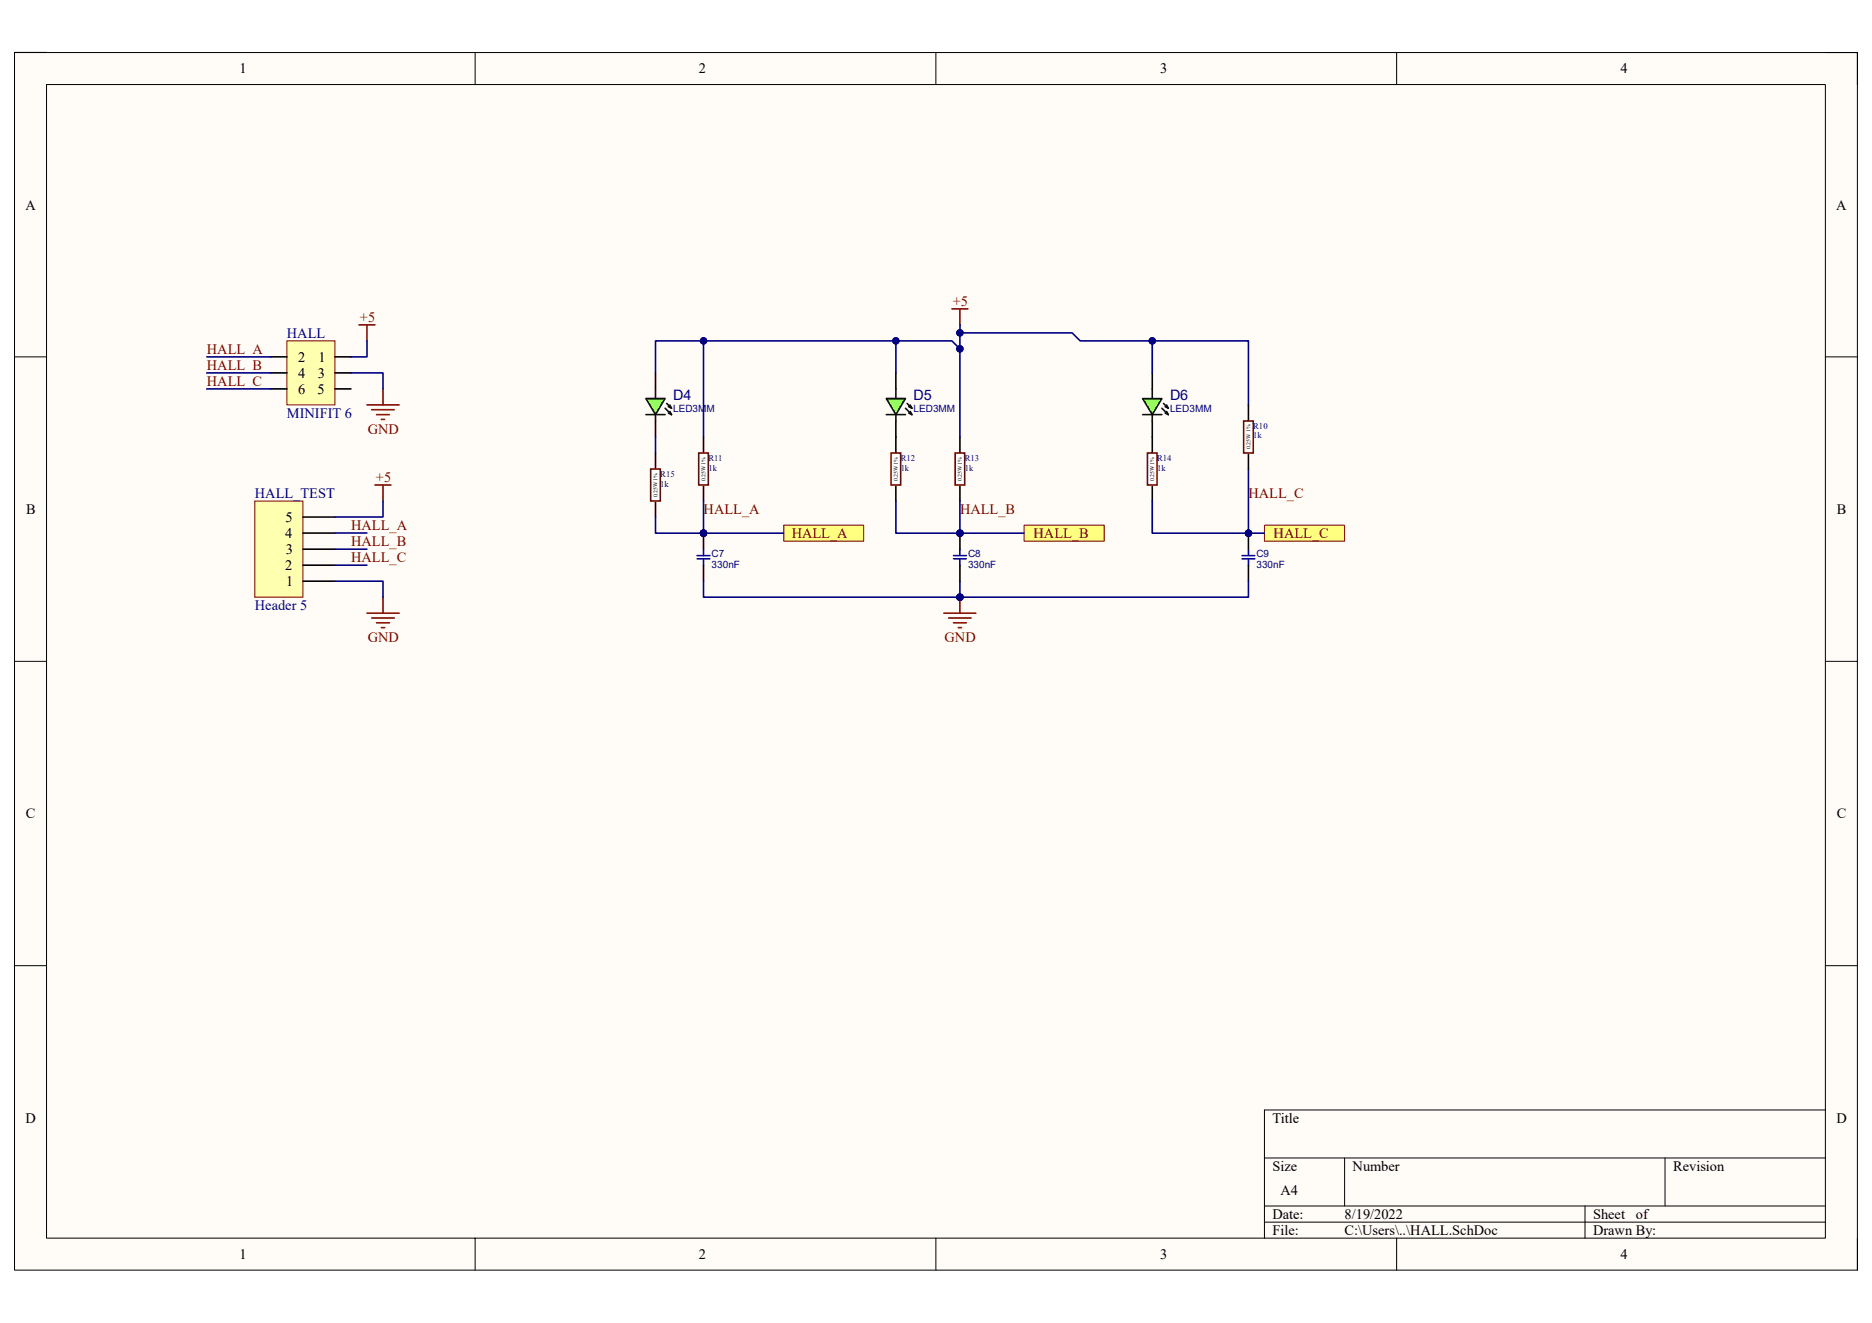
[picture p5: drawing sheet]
<svg xmlns="http://www.w3.org/2000/svg" width="297mm" height="210mm" viewBox="0 0 297 210" stroke-linecap="round" stroke-linejoin="round" font-family="sans-serif">
<path d="M2.3 8.3h292.4v193.3h-292.4z" fill="#fffcf8"/>
<path d="M2.3 8.3h292.4v193.3h-292.4z" fill="none" stroke="#000" stroke-width=".16"/>
<path d="M7.4 13.4h282.2v183.1h-282.2z" fill="#fffcf8"/>
<g fill="none" stroke="#000" stroke-width=".16">
<path d="M2.3 8.3h5.1M7.4 13.4h282.2v183.1h-282.2zM75.4 8.3v5.1M148.5 8.3v5.1M221.6 8.3v5.1M289.6 8.3h5.1v5.1M2.3 56.6h5.1M289.6 56.6h5.1M2.3 105h5.1M289.6 105h5.1M2.3 153.3h5.1M289.6 153.3h5.1"/>
<path d="M289.6 176.2h-89v20.3M75.4 196.5v5.1M148.5 196.5v5.1M200.6 183.8h89M200.6 191.4h89M200.6 194h89M213.4 183.8v7.6M221.6 196.5v5.1M251.5 191.4v5.1M264.2 183.8v7.6M294.7 196.5v5.1"/>
</g>
<path d="M57 51.6h2.5M58.2 51.6v2.5M58.2 64.3h5.1M59 65h3.5M59.8 65.8h2M60.5 66.6h.5M60.8 61.7v2.6" fill="none" stroke="#800000" stroke-width=".25"/>
<path d="M111.6 69.4v2.5M111.6 77v2.5" fill="none" stroke="#000" stroke-width=".25"/>
<path d="M110.9 71.9h1.5v5.1h-1.5z" fill="#fff"/>
<path d="M110.9 71.9h1.5v5.1h-1.5z" fill="none" stroke="#5b0f00" stroke-width=".25"/>
<path d="M152.3 69.4v2.5M152.3 77v2.5" fill="none" stroke="#000" stroke-width=".25"/>
<path d="M151.6 71.9h1.5v5.1h-1.5z" fill="#fff"/>
<path d="M151.6 71.9h1.5v5.1h-1.5z" fill="none" stroke="#5b0f00" stroke-width=".25"/>
<path d="M200.6 83.4h12.8v2.5h-12.8z" fill="#ffff80"/>
<path d="M200.6 83.4h12.8v2.5h-12.8z" fill="none" stroke="#800000" stroke-width=".16"/>
<path d="M162.5 83.4h12.7v2.5h-12.7z" fill="#ffff80"/>
<path d="M162.5 83.4h12.7v2.5h-12.7z" fill="none" stroke="#800000" stroke-width=".16"/>
<path d="M124.4 83.4h12.7v2.5h-12.7z" fill="#ffff80"/>
<path d="M124.4 83.4h12.7v2.5h-12.7z" fill="none" stroke="#800000" stroke-width=".16"/>
<circle cx="111.6" cy="84.6" r=".51" fill="#000080"/>
<circle cx="111.6" cy="84.6" r=".51" fill="none" stroke="#000080" stroke-width=".16"/>
<path d="M110.6 88.7h2M110.6 88.2h2M111.6 87.2v1M111.6 88.7v1" fill="none" stroke="#00f" stroke-width=".25"/>
<path d="M111.6 84.6v2.6M111.6 89.7v2.5" fill="none" stroke="#000" stroke-width=".25"/>
<circle cx="111.6" cy="84.6" r=".51" fill="#000080"/>
<circle cx="111.6" cy="84.6" r=".51" fill="none" stroke="#000080" stroke-width=".16"/>
<circle cx="152.3" cy="84.6" r=".51" fill="#000080"/>
<circle cx="152.3" cy="84.6" r=".51" fill="none" stroke="#000080" stroke-width=".16"/>
<path d="M151.3 88.7h2M151.3 88.2h2M152.3 87.2v1M152.3 88.7v1" fill="none" stroke="#00f" stroke-width=".25"/>
<path d="M152.3 84.6v2.6M152.3 89.7v2.5" fill="none" stroke="#000" stroke-width=".25"/>
<circle cx="152.3" cy="84.6" r=".51" fill="#000080"/>
<circle cx="152.3" cy="84.6" r=".51" fill="none" stroke="#000080" stroke-width=".16"/>
<circle cx="198.1" cy="84.6" r=".51" fill="#000080"/>
<circle cx="198.1" cy="84.6" r=".51" fill="none" stroke="#000080" stroke-width=".16"/>
<path d="M197.1 88.7h2M197.1 88.2h2M198.1 87.2v1M198.1 88.7v1" fill="none" stroke="#00f" stroke-width=".25"/>
<path d="M198.1 84.6v2.6M198.1 89.7v2.5" fill="none" stroke="#000" stroke-width=".25"/>
<circle cx="198.1" cy="84.6" r=".51" fill="#000080"/>
<circle cx="198.1" cy="84.6" r=".51" fill="none" stroke="#000080" stroke-width=".16"/>
<path d="M149.8 97.3h5.1M150.5 98.1h3.6M151.3 98.8h2M152.1 99.6h.5M152.3 94.8v2.5" fill="none" stroke="#800000" stroke-width=".25"/>
<circle cx="152.3" cy="94.8" r=".51" fill="#000080"/>
<circle cx="152.3" cy="94.8" r=".51" fill="none" stroke="#000080" stroke-width=".16"/>
<path d="M45.5 54.1h7.6v10.2h-7.6z" fill="#ffffb0"/>
<path d="M45.5 54.1h7.6v10.2h-7.6z" fill="none" stroke="#800000" stroke-width=".16"/>
<path d="M43 56.6h2.5M43 59.2h2.5M53.1 56.6h2.6M53.1 59.2h2.6M43 61.7h2.5M53.1 61.7h2.6" fill="none" stroke="#000" stroke-width=".25"/>
<path d="M40.4 79.5h7.7v15.3h-7.7z" fill="#ffffb0"/>
<path d="M40.4 79.5h7.7v15.3h-7.7z" fill="none" stroke="#800000" stroke-width=".16"/>
<path d="M104 59.2v2.5M104 66.8v2.6M48.1 92.2h5M48.1 89.7h5M48.1 87.2h5M48.1 84.6h5M48.1 82.1h5" fill="none" stroke="#000" stroke-width=".25"/>
<path d="M151 49h2.6M152.3 49v2.6M59.5 77h2.5M60.8 77v2.5M58.2 97.3h5.1M59 98.1h3.6M59.8 98.8h2M60.5 99.6h.5M60.8 94.8v2.5" fill="none" stroke="#800000" stroke-width=".25"/>
<path d="M102.5 65.8h3M104 61.7v1.5M104 65.8v1M105.5 64.8l1 1M105.8 64l.7 .8M106 64.5l.5 .3M106 65.6l.5 .2M106.3 64.3l.2 .5M106.3 65.3l.2 .5" fill="none" stroke="#101010" stroke-width=".25"/>
<path d="M102.5 63.2h3l-1.5 2.6z" fill="#65ff33"/>
<path d="M102.5 63.2h3l-1.5 2.6z" fill="none" stroke="#101010" stroke-width=".25"/>
<path d="M104 71.9v2.5M104 79.5v2.6" fill="none" stroke="#000" stroke-width=".25"/>
<path d="M103.2 74.4h1.6v5.1h-1.6z" fill="#fff"/>
<path d="M103.2 74.4h1.6v5.1h-1.6z" fill="none" stroke="#5b0f00" stroke-width=".25"/>
<path d="M142.2 69.4v2.5M142.2 77v2.5" fill="none" stroke="#000" stroke-width=".25"/>
<path d="M141.4 71.9h1.5v5.1h-1.5z" fill="#fff"/>
<path d="M141.4 71.9h1.5v5.1h-1.5z" fill="none" stroke="#5b0f00" stroke-width=".25"/>
<path d="M142.2 59.2v2.5M142.2 66.8v2.6" fill="none" stroke="#000" stroke-width=".25"/>
<path d="M140.6 65.8h3.1M142.2 61.7v1.5M142.2 65.8v1M143.7 64.8l1 1M143.9 64l.8 .8M144.2 64.5l.5 .3M144.2 65.6l.5 .2M144.4 64.3l.3 .5M144.4 65.3l.3 .5" fill="none" stroke="#101010" stroke-width=".25"/>
<path d="M140.6 63.2h3.1l-1.5 2.6z" fill="#65ff33"/>
<path d="M140.6 63.2h3.1l-1.5 2.6z" fill="none" stroke="#101010" stroke-width=".25"/>
<path d="M182.8 69.4v2.5M182.8 77v2.5" fill="none" stroke="#000" stroke-width=".25"/>
<path d="M182.1 71.9h1.5v5.1h-1.5z" fill="#fff"/>
<path d="M182.1 71.9h1.5v5.1h-1.5z" fill="none" stroke="#5b0f00" stroke-width=".25"/>
<path d="M182.8 59.2v2.5M182.8 66.8v2.6" fill="none" stroke="#000" stroke-width=".25"/>
<path d="M181.3 65.8h3.1M182.8 61.7v1.6M182.8 65.8v1M184.4 64.8l1 1M184.6 64l.8 .8M184.9 64.5l.5 .3M184.9 65.6l.5 .2M185.1 64.3l.3 .5M185.1 65.3l.3 .5" fill="none" stroke="#101010" stroke-width=".25"/>
<path d="M181.3 63.3h3.1l-1.6 2.5z" fill="#65ff33"/>
<path d="M181.3 63.3h3.1l-1.6 2.5z" fill="none" stroke="#101010" stroke-width=".25"/>
<path d="M182.8 54.1v5.1" fill="none" stroke="#000080" stroke-width=".25"/>
<circle cx="182.8" cy="54.1" r=".51" fill="#000080"/>
<circle cx="182.8" cy="54.1" r=".51" fill="none" stroke="#000080" stroke-width=".16"/>
<path d="M32.8 59.2h10.2M32.8 56.6h10.2M55.7 59.2h5.1v2.5M58.2 54.1v2.5h-2.5M32.8 61.7h10.2M60.8 79.5v2.6h-7.7M53.1 89.7h5.1M53.1 87.2h5.1M53.1 84.6h5.1M53.1 92.2h7.7v2.6M104 82.1v2.5h7.6" fill="none" stroke="#000080" stroke-width=".25"/>
<circle cx="111.6" cy="84.6" r=".51" fill="#000080"/>
<circle cx="111.6" cy="84.6" r=".51" fill="none" stroke="#000080" stroke-width=".16"/>
<path d="M111.6 54.1h-7.6v5.1" fill="none" stroke="#000080" stroke-width=".25"/>
<circle cx="111.6" cy="54.1" r=".51" fill="#000080"/>
<circle cx="111.6" cy="54.1" r=".51" fill="none" stroke="#000080" stroke-width=".16"/>
<path d="M111.6 92.2v2.6h40.7" fill="none" stroke="#000080" stroke-width=".25"/>
<circle cx="152.3" cy="94.8" r=".51" fill="#000080"/>
<circle cx="152.3" cy="94.8" r=".51" fill="none" stroke="#000080" stroke-width=".16"/>
<path d="M111.6 84.6h12.8" fill="none" stroke="#000080" stroke-width=".25"/>
<circle cx="111.6" cy="84.6" r=".51" fill="#000080"/>
<circle cx="111.6" cy="84.6" r=".51" fill="none" stroke="#000080" stroke-width=".16"/>
<path d="M152.3 55.4l-1.3-1.3h-39.4v15.3" fill="none" stroke="#000080" stroke-width=".25"/>
<circle cx="111.6" cy="54.1" r=".51" fill="#000080"/>
<circle cx="111.6" cy="54.1" r=".51" fill="none" stroke="#000080" stroke-width=".16"/>
<circle cx="142.2" cy="54.1" r=".51" fill="#000080"/>
<circle cx="142.2" cy="54.1" r=".51" fill="none" stroke="#000080" stroke-width=".16"/>
<circle cx="152.3" cy="55.4" r=".51" fill="#000080"/>
<circle cx="152.3" cy="55.4" r=".51" fill="none" stroke="#000080" stroke-width=".16"/>
<path d="M142.2 79.5v5.1h10.1v-5.1" fill="none" stroke="#000080" stroke-width=".25"/>
<circle cx="152.3" cy="84.6" r=".51" fill="#000080"/>
<circle cx="152.3" cy="84.6" r=".51" fill="none" stroke="#000080" stroke-width=".16"/>
<path d="M198.1 92.2v2.6h-45.8" fill="none" stroke="#000080" stroke-width=".25"/>
<circle cx="152.3" cy="94.8" r=".51" fill="#000080"/>
<circle cx="152.3" cy="94.8" r=".51" fill="none" stroke="#000080" stroke-width=".16"/>
<path d="M152.3 84.6h10.2" fill="none" stroke="#000080" stroke-width=".25"/>
<circle cx="152.3" cy="84.6" r=".51" fill="#000080"/>
<circle cx="152.3" cy="84.6" r=".51" fill="none" stroke="#000080" stroke-width=".16"/>
<path d="M152.3 51.6v1.2h17.8l1.3 1.3h26.7v10.2" fill="none" stroke="#000080" stroke-width=".25"/>
<circle cx="152.3" cy="52.8" r=".51" fill="#000080"/>
<circle cx="152.3" cy="52.8" r=".51" fill="none" stroke="#000080" stroke-width=".16"/>
<circle cx="182.8" cy="54.1" r=".51" fill="#000080"/>
<circle cx="182.8" cy="54.1" r=".51" fill="none" stroke="#000080" stroke-width=".16"/>
<path d="M182.8 79.5v5.1h15.3" fill="none" stroke="#000080" stroke-width=".25"/>
<circle cx="198.1" cy="84.6" r=".51" fill="#000080"/>
<circle cx="198.1" cy="84.6" r=".51" fill="none" stroke="#000080" stroke-width=".16"/>
<path d="M198.1 74.4v10.2h2.5" fill="none" stroke="#000080" stroke-width=".25"/>
<circle cx="198.1" cy="84.6" r=".51" fill="#000080"/>
<circle cx="198.1" cy="84.6" r=".51" fill="none" stroke="#000080" stroke-width=".16"/>
<path d="M104 69.4v2.5M111.6 79.5v5.1" fill="none" stroke="#000080" stroke-width=".25"/>
<circle cx="111.6" cy="84.6" r=".51" fill="#000080"/>
<circle cx="111.6" cy="84.6" r=".51" fill="none" stroke="#000080" stroke-width=".16"/>
<path d="M142.2 54.1v5.1" fill="none" stroke="#000080" stroke-width=".25"/>
<circle cx="142.2" cy="54.1" r=".51" fill="#000080"/>
<circle cx="142.2" cy="54.1" r=".51" fill="none" stroke="#000080" stroke-width=".16"/>
<path d="M152.3 92.2v2.6" fill="none" stroke="#000080" stroke-width=".25"/>
<circle cx="152.3" cy="94.8" r=".51" fill="#000080"/>
<circle cx="152.3" cy="94.8" r=".51" fill="none" stroke="#000080" stroke-width=".16"/>
<path d="M152.3 52.8v16.6" fill="none" stroke="#000080" stroke-width=".25"/>
<circle cx="152.3" cy="55.4" r=".51" fill="#000080"/>
<circle cx="152.3" cy="55.4" r=".51" fill="none" stroke="#000080" stroke-width=".16"/>
<circle cx="152.3" cy="52.8" r=".51" fill="#000080"/>
<circle cx="152.3" cy="52.8" r=".51" fill="none" stroke="#000080" stroke-width=".16"/>
<path d="M198.1 64.3v2.5M198.1 71.9v2.5" fill="none" stroke="#000" stroke-width=".25"/>
<path d="M197.3 66.8h1.6v5.1h-1.6z" fill="#fff"/>
<path d="M197.3 66.8h1.6v5.1h-1.6z" fill="none" stroke="#5b0f00" stroke-width=".25"/>
<g font-size="2.3">
<text x="38" y="11.7">1</text>
<text x="110.9" y="11.7">2</text>
<text x="184.1" y="11.7">3</text>
<text x="257.1" y="11.7">4</text>
<text x="4" y="33.3">A</text>
<text x="291.4" y="33.3">A</text>
<text x="47.3" y="57.4">2</text>
<text x="47.3" y="60">4</text>
<text x="50.4" y="60">3</text>
<text x="50.5" y="57.4">1</text>
<text x="47.3" y="62.5">6</text>
<text x="50.4" y="62.5">5</text>
<text x="4.1" y="81.6">B</text>
<text x="45.3" y="82.9">5</text>
<text x="291.5" y="81.6">B</text>
<text x="45.2" y="85.4">4</text>
<text x="45.3" y="87.9">3</text>
<text x="45.3" y="90.5">2</text>
<text x="45.4" y="93">1</text>
<text x="4.1" y="129.9">C</text>
<text x="291.5" y="129.9">C</text>
<text x="4.1" y="178.2">D</text>
<text x="201.9" y="178.2">Title</text>
<text x="291.4" y="178.2">D</text>
<text x="201.9" y="185.8">Size</text>
<text x="214.6" y="185.8">Number</text>
<text x="265.5" y="185.8">Revision</text>
<text x="203.2" y="189.7">A4</text>
<text x="201.9" y="193.5">Date:</text>
<text x="201.9" y="196">File:</text>
<text x="213.4" y="193.5">8/19/2022</text>
<text x="213.4" y="196">C:\Users\..\HALL.SchDoc</text>
<text x="252.8" y="193.5">Sheet</text>
<text x="252.8" y="196">Drawn By:</text>
<text x="259.6" y="193.5">of</text>
<text x="38" y="199.8">1</text>
<text x="110.9" y="199.8">2</text>
<text x="184.1" y="199.8">3</text>
<text x="257.1" y="199.8">4</text>
</g>
<g font-size="2.3" fill="#000080">
<text x="45.5" y="53.6">HALL</text>
<text x="106.8" y="63.5">D4</text>
<text x="144.9" y="63.5">D5</text>
<text x="185.6" y="63.5">D6</text>
<text x="45.5" y="66.3">MINIFIT 6</text>
<text x="40.4" y="79">HALL_TEST</text>
<text x="40.4" y="96.8">Header 5</text>
</g>
<g font-size="2.3" fill="#800000">
<text x="57.1" y="51.1">+5</text>
<text x="151.2" y="48.5">+5</text>
<text x="32.8" y="58.7">HALL_B</text>
<text x="32.8" y="56.2">HALL_A</text>
<text x="32.8" y="61.3">HALL_C</text>
<text x="58.4" y="68.9">GND</text>
<text x="59.6" y="76.5">+5</text>
<text x="111.7" y="81.6">HALL_A</text>
<text x="152.3" y="81.6">HALL_B</text>
<text x="198.1" y="79">HALL_C</text>
<text x="55.7" y="84.1">HALL_A</text>
<text x="55.7" y="86.7">HALL_B</text>
<text x="55.7" y="89.2">HALL_C</text>
<text x="125.6" y="85.4">HALL_A</text>
<text x="164" y="85.4">HALL_B</text>
<text x="202.1" y="85.4">HALL_C</text>
<text x="58.4" y="101.9">GND</text>
<text x="149.9" y="101.9">GND</text>
</g>
<g font-size="1.6" fill="#000080">
<text x="106.8" y="65.5">LED3MM</text>
<text x="144.9" y="65.5">LED3MM</text>
<text x="185.6" y="65.5">LED3MM</text>
<text x="112.9" y="88.3">C7</text>
<text x="153.6" y="88.3">C8</text>
<text x="199.4" y="88.3">C9</text>
<text x="112.9" y="90.1">330nF</text>
<text x="153.6" y="90.1">330nF</text>
<text x="199.4" y="90.1">330nF</text>
</g>
<g font-size="1.4" fill="#000080">
<text x="198.9" y="69.6">1k</text>
<text x="198.9" y="68.1">R10</text>
<text x="104.8" y="77.2">1k</text>
<text x="104.8" y="75.7">R15</text>
<text x="112.4" y="74.7">1k</text>
<text x="112.4" y="73.2">R11</text>
<text x="142.9" y="73.2">R12</text>
<text x="142.9" y="74.7">1k</text>
<text x="153.1" y="73.2">R13</text>
<text x="153.1" y="74.7">1k</text>
<text x="183.6" y="74.7">1k</text>
<text x="183.6" y="73.2">R14</text>
</g>
<g font-size=".9">
<text x="198.4" y="71.3" transform="rotate(-90 198.4 71.3)">0.25W 1%</text>
<text x="111.9" y="76.4" transform="rotate(-90 111.9 76.4)">0.25W 1%</text>
<text x="142.5" y="76.4" transform="rotate(-90 142.5 76.4)">0.25W 1%</text>
<text x="152.6" y="76.4" transform="rotate(-90 152.6 76.4)">0.25W 1%</text>
<text x="183.2" y="76.4" transform="rotate(-90 183.2 76.4)">0.25W 1%</text>
<text x="104.3" y="79" transform="rotate(-90 104.3 79)">0.25W 1%</text>
</g>
</svg>
